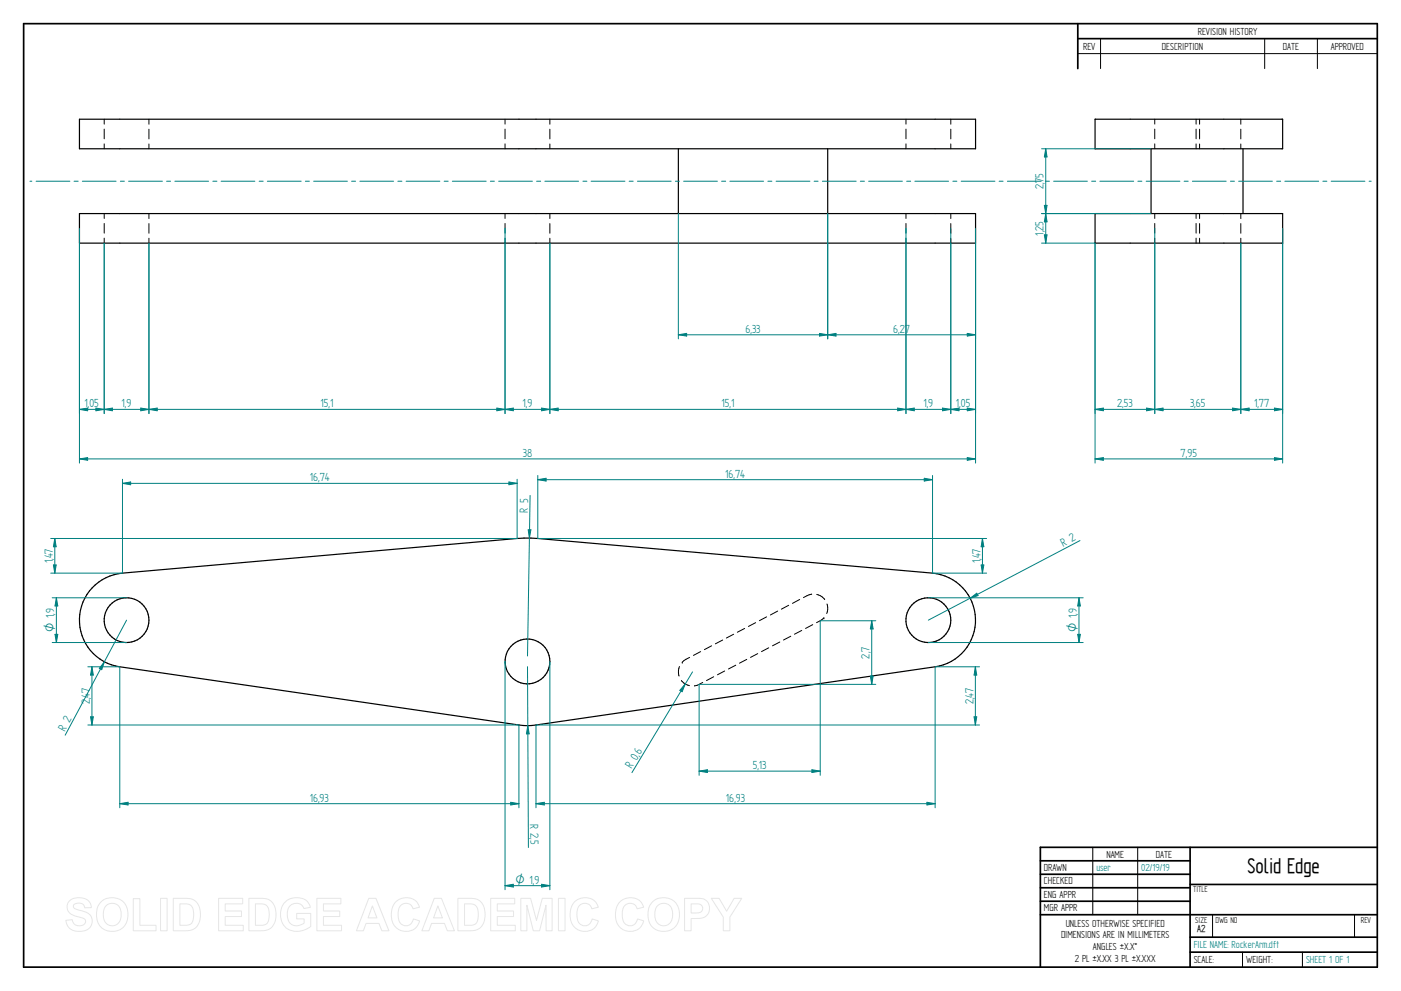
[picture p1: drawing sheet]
<svg xmlns="http://www.w3.org/2000/svg" width="594mm" height="420mm" viewBox="0 0 594 420" stroke-linecap="round" stroke-linejoin="round" font-family="sans-serif">
<g fill="none" stroke="#000" stroke-width=".72">
<path d="M10 10h574v400h-574zM457 10v19.1M457 16.4h127M504.6 359.2v50.8M584 359.2h-142.9v50.8M441.1 365h63.5M441.1 370.7h63.5M441.1 376.4h63.5M504.6 375h79.4M441.1 382.1h63.5M441.1 387.8h142.9M504.6 397.3h79.4"/>
<path d="M504.6 403.7h79.4"/>
</g>
<g fill="none" stroke="#000" stroke-width=".42">
<path d="M466.7 16.4v12.7M536.3 16.4v12.7M558.6 16.4v12.7M457 22.7h127M44.2 50.5v2.1M44.2 54.7v4.1M63.2 50.5v2.2M63.2 54.8v4.1M214.2 50.5v2.1M214.2 54.7v4.1M233.2 50.5v2.2M233.2 54.8v4.1"/>
<path d="M384.2 50.5v2.1M384.2 54.7v4.1M403.2 50.5v2.2M403.2 54.8v4.1M489.7 50.5v2.1M489.7 54.7v4.1M507.2 50.5v2.1M507.2 54.7v4.1M508.7 50.5v2.2M508.7 54.8v4.1M526.2 50.5v2.2M526.2 54.8v4.1"/>
<path d="M44.2 61v2.1M63.2 61v2.1M214.2 61v2.1M233.2 61v2.1M384.2 61v2.1M403.2 61v2.1M489.7 61v2.1M507.2 61v2.1M508.7 61v2.1M526.2 61v2.1M44.2 90.6v2M44.2 94.7v4.1"/>
<path d="M63.2 90.6v2.1M63.2 94.8v4.1M214.2 90.6v2M214.2 94.7v4.1M233.2 90.6v2.1M233.2 94.8v4.1M384.2 90.6v2M384.2 94.7v4.1M403.2 90.6v2.1M403.2 94.8v4.1M489.7 90.6v2M489.7 94.7v4.1"/>
<path d="M507.2 90.6v2M507.2 94.7v4.1M508.7 90.6v2.1M508.7 94.8v4.1M526.2 90.6v2.1M526.2 94.8v4.1M44.2 101v2.1M63.2 101v2.1M214.2 101v2.1M233.2 101v2.1M384.2 101v2.1M403.2 101v2.1"/>
<path d="M489.7 101v2.1M507.2 101v2.1M508.7 101v2.1M526.2 101v2.1M329.8 259.1l-3.1 1.6M334.4 256.6l-3.1 1.7M339.1 254.2l-3.1 1.6M344.2 251.9l-3.5 1.5M346.3 252l1.6 .6 1.8 1.6M350.7 256.1l.3 2.3-.4 1.7M292.4 278.7l-3.1 2.1M297.1 276.3l-3.1 1.6"/>
<path d="M301.7 273.8l-3 1.6M306.4 271.4l-3 1.6M311.1 268.9l-3.1 1.6M315.8 266.4l-3.1 1.7M316.6 279.6l-3 1.6M320.4 264l-3 1.6M321.3 277.1l-3 1.6M325.1 261.5l-3.1 1.6M326 274.7l-3.1 1.6M330.7 272.2l-3.1 1.6M335.3 269.7l-3.1 1.7M340 267.3l-3.1 1.6"/>
<path d="M344.6 264.8l-3 1.6M349.4 262h.1M349.4 262l-3.2 2M288.1 282.6l-.4 1.7 .2 2.3M288.9 288.5l1.8 1.6 1.6 .6M289.3 280.8h.1M298 289.3l-2.4 1.3-1.1 .2M302.6 286.9l-3 1.6M307.3 284.5l-3.1 1.6M312 282l-3.1 1.6M463.4 359.2v28.6M482.4 359.2v28.6"/>
<path d="M514.2 387.9v9.4M574.4 387.9v9.4M526.9 403.7v6.3M552.3 403.7v6.3"/>
</g>
<g fill="none" stroke="#000" stroke-width=".51">
<path d="M33.7 50.5h380v12.6h-380zM464.3 50.5h79.6v12.6h-79.6zM287.6 63.1v27.5M351 63.1v27.5M488.1 63.1v27.5M527.1 63.1v27.5M33.7 90.6h380v12.5h-380zM464.3 90.6h79.6v12.5h-79.6zM39.1 249.2a20.2 20.2 0 0 1 12.8-6.2l170.3-14.9 5.8 .2 167.4 14.7a20 20 0 0 1 18.2 19.4 20 20 0 0 1-17.1 20.3l-169.2 24.7-3.6 .3-3.7-.3-169.2-24.7a20 20 0 0 1-11.7-33.5z"/>
<circle cx="53.7" cy="262.9" r="9.5"/>
<circle cx="393.7" cy="262.9" r="9.5"/>
<circle cx="223.7" cy="280.4" r="9.5"/>
</g>
<g fill="none" stroke="#008080" stroke-width=".42">
<path d="M12.7 76.8h.8M15.3 76.8h14.3M31.4 76.8h1.7M34.9 76.8h14.3M51 76.8h1.7M54.5 76.8h14.4M70.6 76.8h1.7M74.2 76.8h14.3M90.2 76.8h1.8M93.8 76.8h14.3M109.9 76.8h1.7M113.4 76.8h14.3"/>
<path d="M129.5 76.8h1.7M133 76.8h14.3M149.1 76.8h1.7M152.6 76.8h14.3M168.7 76.8h1.7M172.2 76.8h14.3M188.3 76.8h1.7M191.8 76.8h14.4M207.9 76.8h1.7M211.4 76.8h14.4M227.5 76.8h1.8M231 76.8h14.4"/>
<path d="M247.2 76.8h1.7M250.6 76.8h14.4M266.8 76.8h1.7M270.3 76.8h14.3M286.4 76.8h1.7M289.9 76.8h14.3M306 76.8h1.7M309.5 76.8h14.3M325.6 76.8h1.7M329.1 76.8h14.3M345.2 76.8h1.7M348.7 76.8h14.3"/>
<path d="M364.8 76.8h1.8M368.3 76.8h14.3M384.5 76.8h1.7M387.9 76.8h14.3M404.1 76.8h1.7M407.6 76.8h14.3M423.7 76.8h1.7M427.2 76.8h14.3M443.3 76.8h1.7M446.8 76.8h14.3M462.9 76.8h1.7M466.4 76.8h14.3"/>
<path d="M482.5 76.8h1.7M486 76.8h14.3M502.1 76.8h1.7M505.6 76.8h14.3M521.8 76.8h1.6M525.2 76.8h14.3M541.4 76.8h1.6M544.8 76.8h14.4M561 76.8h1.6M564.5 76.8h14.3M580.6 76.8h.8M413.7 96.8v99.5"/>
<path d="M33.7 103.1v93.2M33.7 194.6l3.5-.6v1.2z"/>
</g>
<path d="M33.7 194.6l3.5-.6v1.2z" fill="#008080"/>
<path d="M410.2 194l3.5 .6-3.5 .6z" fill="none" stroke="#008080" stroke-width=".42"/>
<path d="M410.2 194l3.5 .6-3.5 .6z" fill="#008080"/>
<path d="M403.2 103.1v72.2M413.7 103.1v72.2M403.2 173.6l3.4-.6v1.2zM33.7 194.6h380" fill="none" stroke="#008080" stroke-width=".42"/>
<path d="M403.2 173.6l3.4-.6v1.2z" fill="#008080"/>
<path d="M410.2 173l3.5 .6-3.5 .6z" fill="none" stroke="#008080" stroke-width=".42"/>
<path d="M410.2 173l3.5 .6-3.5 .6z" fill="#008080"/>
<path d="M403.2 96.8v78.5M384.2 103.1v72.2M384.2 173.6l3.5-.6v1.2zM403.2 173.6h10.5" fill="none" stroke="#008080" stroke-width=".42"/>
<path d="M384.2 173.6l3.5-.6v1.2z" fill="#008080"/>
<path d="M399.7 173l3.5 .6-3.5 .6z" fill="none" stroke="#008080" stroke-width=".42"/>
<path d="M399.7 173l3.5 .6-3.5 .6z" fill="#008080"/>
<path d="M384.2 96.8v78.5M233.2 103.1v72.2M233.2 173.6l3.5-.6v1.2zM384.2 173.6h19" fill="none" stroke="#008080" stroke-width=".42"/>
<path d="M233.2 173.6l3.5-.6v1.2z" fill="#008080"/>
<path d="M380.7 173l3.5 .6-3.5 .6z" fill="none" stroke="#008080" stroke-width=".42"/>
<path d="M380.7 173l3.5 .6-3.5 .6z" fill="#008080"/>
<path d="M214.2 103.1v72.2M233.2 103.1v72.2M214.2 173.6l3.5-.6v1.2zM233.2 173.6h151" fill="none" stroke="#008080" stroke-width=".42"/>
<path d="M214.2 173.6l3.5-.6v1.2z" fill="#008080"/>
<path d="M229.7 173l3.5 .6-3.5 .6z" fill="none" stroke="#008080" stroke-width=".42"/>
<path d="M229.7 173l3.5 .6-3.5 .6z" fill="#008080"/>
<path d="M214.2 96.8v78.5M63.2 103.1v72.2M63.2 173.6l3.5-.6v1.2zM214.2 173.6h19" fill="none" stroke="#008080" stroke-width=".42"/>
<path d="M63.2 173.6l3.5-.6v1.2z" fill="#008080"/>
<path d="M210.7 173l3.5 .6-3.5 .6z" fill="none" stroke="#008080" stroke-width=".42"/>
<path d="M210.7 173l3.5 .6-3.5 .6z" fill="#008080"/>
<path d="M44.2 103.1v72.2M63.2 103.1v72.2M44.2 173.6l3.5-.6v1.2zM63.2 173.6h151" fill="none" stroke="#008080" stroke-width=".42"/>
<path d="M44.2 173.6l3.5-.6v1.2z" fill="#008080"/>
<path d="M59.7 173l3.5 .6-3.5 .6z" fill="none" stroke="#008080" stroke-width=".42"/>
<path d="M59.7 173l3.5 .6-3.5 .6z" fill="#008080"/>
<path d="M33.7 96.8v78.5M44.2 103.1v72.2M40.7 173l3.5 .6-3.5 .6zM44.2 173.6h19" fill="none" stroke="#008080" stroke-width=".42"/>
<path d="M40.7 173l3.5 .6-3.5 .6z" fill="#008080"/>
<path d="M33.7 173.6l3.5-.6v1.2z" fill="none" stroke="#008080" stroke-width=".42"/>
<path d="M33.7 173.6l3.5-.6v1.2z" fill="#008080"/>
<path d="M351 90.6v53.1M413.7 103.1v40.6M351 141.9l3.5-.5v1.1zM33.7 173.6h10.5" fill="none" stroke="#008080" stroke-width=".42"/>
<path d="M351 141.9l3.5-.5v1.1z" fill="#008080"/>
<path d="M410.2 141.4l3.5 .5-3.5 .6z" fill="none" stroke="#008080" stroke-width=".42"/>
<path d="M410.2 141.4l3.5 .5-3.5 .6z" fill="#008080"/>
<path d="M287.6 90.6v53.1M351 90.6v53.1M287.6 141.9l3.6-.5v1.1zM351 141.9h62.7" fill="none" stroke="#008080" stroke-width=".42"/>
<path d="M287.6 141.9l3.6-.5v1.1z" fill="#008080"/>
<path d="M347.5 141.4l3.5 .5-3.5 .6z" fill="none" stroke="#008080" stroke-width=".42"/>
<path d="M347.5 141.4l3.5 .5-3.5 .6z" fill="#008080"/>
<path d="M441.7 63.1h46.4M443.4 63.1l.6 3.4h-1.2zM441.7 90.6h46.4M287.6 141.9h63.4" fill="none" stroke="#008080" stroke-width=".42"/>
<path d="M443.4 63.1l.6 3.4h-1.2z" fill="#008080"/>
<path d="M442.8 87.1h1.2l-.6 3.5z" fill="none" stroke="#008080" stroke-width=".42"/>
<path d="M442.8 87.1h1.2l-.6 3.5z" fill="#008080"/>
<path d="M443.4 63.1v27.5M441.7 90.6h22.6M443.4 90.6l.6 3.5h-1.2zM441.7 103.1h22.6" fill="none" stroke="#008080" stroke-width=".42"/>
<path d="M443.4 90.6l.6 3.5h-1.2z" fill="#008080"/>
<path d="M442.8 99.6h1.2l-.6 3.5z" fill="none" stroke="#008080" stroke-width=".42"/>
<path d="M442.8 99.6h1.2l-.6 3.5z" fill="#008080"/>
<path d="M443.4 90.6v12.5M543.9 96.8v99.5M464.3 103.1v93.2M464.3 194.6l3.6-.6v1.2z" fill="none" stroke="#008080" stroke-width=".42"/>
<path d="M464.3 194.6l3.6-.6v1.2z" fill="#008080"/>
<path d="M540.4 194l3.5 .6-3.5 .6z" fill="none" stroke="#008080" stroke-width=".42"/>
<path d="M540.4 194l3.5 .6-3.5 .6z" fill="#008080"/>
<path d="M489.7 103.1v72.2M526.2 103.1v72.2M489.7 173.6l3.5-.6v1.2zM464.3 194.6h79.6" fill="none" stroke="#008080" stroke-width=".42"/>
<path d="M489.7 173.6l3.5-.6v1.2z" fill="#008080"/>
<path d="M522.7 173l3.5 .6-3.5 .6z" fill="none" stroke="#008080" stroke-width=".42"/>
<path d="M522.7 173l3.5 .6-3.5 .6z" fill="#008080"/>
<path d="M489.7 96.8v78.5M464.3 103.1v72.2M464.3 173.6l3.6-.6v1.2zM489.7 173.6h36.5" fill="none" stroke="#008080" stroke-width=".42"/>
<path d="M464.3 173.6l3.6-.6v1.2z" fill="#008080"/>
<path d="M486.2 173l3.5 .6-3.5 .6z" fill="none" stroke="#008080" stroke-width=".42"/>
<path d="M486.2 173l3.5 .6-3.5 .6z" fill="#008080"/>
<path d="M526.2 103.1v72.2M543.9 103.1v72.2M464.3 173.6h25.4M526.2 173.6l3.5-.6v1.2z" fill="none" stroke="#008080" stroke-width=".42"/>
<path d="M526.2 173.6l3.5-.6v1.2z" fill="#008080"/>
<path d="M540.4 173l3.5 .6-3.5 .6z" fill="none" stroke="#008080" stroke-width=".42"/>
<path d="M540.4 173l3.5 .6-3.5 .6z" fill="#008080"/>
<path d="M526.2 173.6h17.7M393.7 253.4h65.6M393.7 272.4h65.6M457 268.9h1.1l-.6 3.5z" fill="none" stroke="#008080" stroke-width=".42"/>
<path d="M457 268.9h1.1l-.6 3.5z" fill="#008080"/>
<path d="M457.5 253.4l.6 3.5h-1.1z" fill="none" stroke="#008080" stroke-width=".42"/>
<path d="M457.5 253.4l.6 3.5h-1.1z" fill="#008080"/>
<path d="M458 229.2l-64.3 33.7M411.4 253.7l2.8-2.2 .5 1zM457.5 253.4v19" fill="none" stroke="#008080" stroke-width=".42"/>
<path d="M411.4 253.7l2.8-2.2 .5 1z" fill="#008080"/>
<path d="M228 228.3h190.4M416 239.5h1.2l-.6 3.5zM395.4 243h23" fill="none" stroke="#008080" stroke-width=".42"/>
<path d="M416 239.5h1.2l-.6 3.5z" fill="#008080"/>
<path d="M416.6 228.3l.6 3.5h-1.2z" fill="none" stroke="#008080" stroke-width=".42"/>
<path d="M416.6 228.3l.6 3.5h-1.2z" fill="#008080"/>
<path d="M228 201.6v26.7M391.9 202.8l3.5 .6-3.5 .6zM395.4 201.6v41.4M416.6 228.3v14.7" fill="none" stroke="#008080" stroke-width=".42"/>
<path d="M391.9 202.8l3.5 .6-3.5 .6z" fill="#008080"/>
<path d="M228 203.4l3.6-.6v1.2z" fill="none" stroke="#008080" stroke-width=".42"/>
<path d="M228 203.4l3.6-.6v1.2z" fill="#008080"/>
<path d="M51.9 203.2v39.8M215.8 204.3l3.5 .6-3.5 .6zM219.3 203.2v25.1M228 203.4h167.4" fill="none" stroke="#008080" stroke-width=".42"/>
<path d="M215.8 204.3l3.5 .6-3.5 .6z" fill="#008080"/>
<path d="M51.9 204.9l3.5-.6v1.2z" fill="none" stroke="#008080" stroke-width=".42"/>
<path d="M51.9 204.9l3.5-.6v1.2z" fill="#008080"/>
<path d="M51.9 204.9h167.4M224.8 210.1l-1.1 68M224 224.6h1.1l-.6 3.5z" fill="none" stroke="#008080" stroke-width=".42"/>
<path d="M224 224.6h1.1l-.6 3.5z" fill="#008080"/>
<path d="M21.5 228.3h197.8M23.2 228.3l.6 3.5h-1.2zM21.5 243h30.4" fill="none" stroke="#008080" stroke-width=".42"/>
<path d="M23.2 228.3l.6 3.5h-1.2z" fill="#008080"/>
<path d="M22.6 239.5h1.2l-.6 3.5z" fill="none" stroke="#008080" stroke-width=".42"/>
<path d="M22.6 239.5h1.2l-.6 3.5z" fill="#008080"/>
<path d="M23.2 228.3v14.7M50.8 282.7v59.8M220 307.4v35.1M50.8 340.7l3.5-.6v1.2z" fill="none" stroke="#008080" stroke-width=".42"/>
<path d="M50.8 340.7l3.5-.6v1.2z" fill="#008080"/>
<path d="M216.6 340.1l3.4 .6-3.4 .6z" fill="none" stroke="#008080" stroke-width=".42"/>
<path d="M216.6 340.1l3.4 .6-3.4 .6z" fill="#008080"/>
<path d="M396.5 282.7v59.8M227.3 307.4v35.1M50.8 340.7h169.2M227.3 340.7l3.5-.6v1.2z" fill="none" stroke="#008080" stroke-width=".42"/>
<path d="M227.3 340.7l3.5-.6v1.2z" fill="#008080"/>
<path d="M393.1 340.1l3.4 .6-3.4 .6z" fill="none" stroke="#008080" stroke-width=".42"/>
<path d="M393.1 340.1l3.4 .6-3.4 .6z" fill="#008080"/>
<path d="M223.7 282.7l.4 76.6M223.8 307.7l.6 3.4h-1.2zM227.3 340.7h169.2" fill="none" stroke="#008080" stroke-width=".42"/>
<path d="M223.8 307.7l.6 3.4h-1.2z" fill="#008080"/>
<path d="M53.7 262.9l-26.1 48.8M44.3 280.6l-1.2 3.3-1-.5z" fill="none" stroke="#008080" stroke-width=".42"/>
<path d="M44.3 280.6l-1.2 3.3-1-.5z" fill="#008080"/>
<path d="M22.1 253.4h31.6M23.9 253.4l.6 3.5h-1.2zM22.1 272.4h31.6" fill="none" stroke="#008080" stroke-width=".42"/>
<path d="M23.9 253.4l.6 3.5h-1.2z" fill="#008080"/>
<path d="M23.3 268.9h1.2l-.6 3.5z" fill="none" stroke="#008080" stroke-width=".42"/>
<path d="M23.3 268.9h1.2l-.6 3.5z" fill="#008080"/>
<path d="M23.9 253.4v19M214.2 280.4v96.8M233.2 280.4v96.8M214.2 375.5l3.5-.6v1.2z" fill="none" stroke="#008080" stroke-width=".42"/>
<path d="M214.2 375.5l3.5-.6v1.2z" fill="#008080"/>
<path d="M229.7 374.9l3.5 .6-3.5 .6z" fill="none" stroke="#008080" stroke-width=".42"/>
<path d="M229.7 374.9l3.5 .6-3.5 .6z" fill="#008080"/>
<path d="M290.6 290l-1.3 3.3-1-.6zM293.7 284.9l-25.7 42.7M214.2 375.5h19" fill="none" stroke="#008080" stroke-width=".42"/>
<path d="M290.6 290l-1.3 3.3-1-.6z" fill="#008080"/>
<path d="M347.8 263.2v65.5M296.5 290.2v38.5M296.5 326.9l3.5-.6v1.2z" fill="none" stroke="#008080" stroke-width=".42"/>
<path d="M296.5 326.9l3.5-.6v1.2z" fill="#008080"/>
<path d="M344.3 326.3l3.5 .6-3.5 .6z" fill="none" stroke="#008080" stroke-width=".42"/>
<path d="M344.3 326.3l3.5 .6-3.5 .6z" fill="#008080"/>
<path d="M347.8 263.2h23.6M296.5 290.2h74.9M369.1 286.7h1.1l-.6 3.5zM296.5 326.9h51.3" fill="none" stroke="#008080" stroke-width=".42"/>
<path d="M369.1 286.7h1.1l-.6 3.5z" fill="#008080"/>
<path d="M369.6 263.2l.6 3.5h-1.1z" fill="none" stroke="#008080" stroke-width=".42"/>
<path d="M369.6 263.2l.6 3.5h-1.1z" fill="#008080"/>
<path d="M369.6 263.2v27M37.2 282.7h13.6M39 282.7l.6 3.5h-1.2zM37.2 307.4h182.8" fill="none" stroke="#008080" stroke-width=".42"/>
<path d="M39 282.7l.6 3.5h-1.2z" fill="#008080"/>
<path d="M38.4 303.9h1.2l-.6 3.5z" fill="none" stroke="#008080" stroke-width=".42"/>
<path d="M38.4 303.9h1.2l-.6 3.5z" fill="#008080"/>
<path d="M39 282.7v24.7M396.5 282.7h18.9M227.3 307.4h188.1M413 303.9h1.2l-.6 3.5z" fill="none" stroke="#008080" stroke-width=".42"/>
<path d="M413 303.9h1.2l-.6 3.5z" fill="#008080"/>
<path d="M413.6 282.7l.6 3.5h-1.2z" fill="none" stroke="#008080" stroke-width=".42"/>
<path d="M413.6 282.7l.6 3.5h-1.2z" fill="#008080"/>
<path d="M413.6 282.7v24.7" fill="none" stroke="#008080" stroke-width=".42"/>
<g fill="none" stroke="#e6e6e6" stroke-width=".42">
<path d="M29.6 381.8a6.5 6.5 0 0 1 8.5 .8l.6 2.2-2.8 .1a2.7 2.7 0 0 0-2.1-2 2.7 2.7 0 0 0-2.7 1.1 1.87 1.87 0 0 0 2.2 1.8l1.4 .4a4.4 4.4 0 0 1 4 6.2 6.4 6.4 0 0 1-9.1 1.3l-1.2-1.8-.5-1.7 2.7-.3a2.94 2.94 0 0 0 2.6 2.6 2.94 2.94 0 0 0 3.1-1.9 2.67 2.67 0 0 0-2.9-1.8 4.9 4.9 0 0 1-5-4.3l.4-1.6zM42.8 382.4a6.9 6.9 0 0 1 8.3-.8 6.9 6.9 0 0 1 3 7.7 6.7 6.7 0 0 1-8 5.5 6.7 6.7 0 0 1-5.1-8.3 6.1 6.1 0 0 1 1.8-4.1zM44.8 384.2a3.9 3.9 0 0 1 4.6-.8 3.9 3.9 0 0 1 2 4.3 3.8 3.8 0 0 1-1.9 4.3 3.8 3.8 0 0 1-4.6-.7 6.6 6.6 0 0 1-.1-7.1zM56.5 381h2.8v11.3h6.9v2.3h-9.7zM68.1 380.9h2.8v13.7h-2.8zM73.5 380.9h5a5.9 5.9 0 0 1 6.5 7 5.9 5.9 0 0 1-6.3 6.7h-5.2zM76.3 383.2h1.8a3.4 3.4 0 0 1 4 3.9v1.2a3.2 3.2 0 0 1-3.8 4h-2zM92.7 380.9h10.2v2.3h-7.4v3h6.9v2.4h-6.9v3.7h7.7v2.3h-10.5zM105.5 380.9h5.1a5.9 5.9 0 0 1 6.4 7 5.9 5.9 0 0 1-6.3 6.7h-5.2zM108.3 383.2h1.9a3.4 3.4 0 0 1 4 3.9v1.2a3.2 3.2 0 0 1-3.8 4h-2.1zM120.9 382.4a7.3 7.3 0 0 1 9.7 .1l1 2.2-2.7 .5a3.7 3.7 0 0 0-4.6-2 3.7 3.7 0 0 0-2.5 4.4 4.2 4.2 0 0 0 2.2 4.5 4.2 4.2 0 0 0 5-.8v-1.7h-3.2v-2.3h6v5.4a8.1 8.1 0 0 1-11.8-.8 8.3 8.3 0 0 1 .9-9.5zM134.4 380.9h10.2v2.3h-7.4v3h6.9v2.4h-6.9v3.7h7.6v2.3h-10.4z"/>
<path d="M156.4 380.9h3l5.5 13.7h-3l-1.2-3.1h-5.5l-1.1 3.1h-3zM157.9 384.1l1.9 5.1h-3.7zM167.7 382.5a6 6 0 0 1 10.2 2.1l-2.8 .7a3.2 3.2 0 0 0-3.9-2.2 3.2 3.2 0 0 0-2.4 3.8 4.6 4.6 0 0 0 2.5 5.5 3.2 3.2 0 0 0 4-2.8l2.6 .8a6.1 6.1 0 0 1-7.2 4.3 6.1 6.1 0 0 1-4.8-6.8 7.7 7.7 0 0 1 1.8-5.4zM184.1 380.9h3.1l5.5 13.7h-3l-1.2-3.1h-5.5l-1.1 3.1h-3zM185.7 384.1l1.9 5.1h-3.8zM194.2 380.9h5a5.9 5.9 0 0 1 6.5 7 5.9 5.9 0 0 1-6.3 6.7h-5.2zM197 383.2h1.8a3.4 3.4 0 0 1 4 3.9v1.2a3.2 3.2 0 0 1-3.8 4h-2zM208.1 380.9h10.2v2.3h-7.4v3h6.9v2.4h-6.9v3.7h7.6v2.3h-10.4zM220.8 380.9h4.2l2.5 9.3 2.4-9.3h4.2v13.7h-2.5l-.1-10.8-2.7 10.8h-2.7l-2.7-10.8v10.8h-2.6zM236.8 380.9h2.8v13.7h-2.8zM243.5 382.5a6 6 0 0 1 10.2 2.1l-2.8 .7a3.2 3.2 0 0 0-3.8-2.2 3.2 3.2 0 0 0-2.4 3.8 4.6 4.6 0 0 0 2.4 5.5 3.2 3.2 0 0 0 4-2.8l2.6 .8a6.1 6.1 0 0 1-7.2 4.3 6.1 6.1 0 0 1-4.7-6.8 7.7 7.7 0 0 1 1.7-5.4zM262.7 382.5a6 6 0 0 1 10.2 2.1l-2.7 .7a3.2 3.2 0 0 0-3.9-2.2 3.2 3.2 0 0 0-2.4 3.8 4.6 4.6 0 0 0 2.4 5.5 3.2 3.2 0 0 0 4-2.8l2.7 .8a6.1 6.1 0 0 1-7.2 4.3 6.1 6.1 0 0 1-4.8-6.8 7.7 7.7 0 0 1 1.7-5.4z"/>
<path d="M276.7 382.4a6.9 6.9 0 0 1 8.3-.8 6.9 6.9 0 0 1 3 7.7 6.7 6.7 0 0 1-8.1 5.5 6.7 6.7 0 0 1-5.1-8.3 6.1 6.1 0 0 1 1.9-4.1zM278.7 384.2a3.9 3.9 0 0 1 4.6-.8 3.9 3.9 0 0 1 1.9 4.3 3.8 3.8 0 0 1-1.8 4.3 3.8 3.8 0 0 1-4.7-.7 6.6 6.6 0 0 1 0-7.1zM290.3 380.9h5.2a4.4 4.4 0 0 1 5.4 4.3 4.4 4.4 0 0 1-5.4 4.2h-2.4v5.2h-2.8zM293.1 383.2h1.8a2.1 2.1 0 0 1 2.6 .6 2.1 2.1 0 0 1 0 2.6 3.4 3.4 0 0 1-2.9 .7h-1.5zM301.6 380.9h3.3l3.2 5.4 3.2-5.4h3.2l-5 7.9v5.8h-2.8v-5.8z"/>
</g>
<text font-size="10.1" x="529" y="370.2">Solid Edge</text>
<g font-size="5.6" fill="#008080">
<text x="442.5" y="80.3" transform="rotate(-90 442.5 80.3)">2,75</text>
<text x="442.5" y="99.9" transform="rotate(-90 442.5 99.9)">1,25</text>
<text x="316.1" y="141.1">6,33</text>
<text x="378.7" y="141.1">6,27</text>
<text x="35.8" y="172.7">1,05</text>
<text x="51.6" y="172.7">1,9</text>
<text x="135.9" y="172.7">15,1</text>
<text x="221.6" y="172.7">1,9</text>
<text x="305.9" y="172.7">15,1</text>
<text x="391.5" y="172.7">1,9</text>
<text x="405.3" y="172.7">1,05</text>
<text x="473.7" y="172.7">2,53</text>
<text x="504.6" y="172.7">3,65</text>
<text x="531.8" y="172.7">1,77</text>
<text x="221.7" y="193.7">38</text>
<text x="500.6" y="193.7">7,95</text>
<text x="307.5" y="202.5">16,74</text>
<text x="131.4" y="204">16,74</text>
<text x="223.8" y="217.4" transform="rotate(-89 223.8 217.4)">R 5</text>
<text x="450.9" y="231.9" transform="rotate(-28 450.9 231.9)">R 2</text>
<text x="22.4" y="238.8" transform="rotate(-90 22.4 238.8)">1,47</text>
<text x="415.7" y="238.8" transform="rotate(-90 415.7 238.8)">1,47</text>
<text x="368.8" y="279.2" transform="rotate(-90 368.8 279.2)">2,7</text>
<text x="38.1" y="298.6" transform="rotate(-90 38.1 298.6)">2,47</text>
<text x="412.7" y="298.6" transform="rotate(-90 412.7 298.6)">2,47</text>
<text x="27.5" y="310.2" transform="rotate(-62 27.5 310.2)">R 2</text>
<text x="271.4" y="320.2" transform="rotate(-59 271.4 320.2)">6</text>
<text x="267.8" y="326.1" transform="rotate(-59 267.8 326.1)">R 0,</text>
<text x="319.2" y="326.1">5,13</text>
<text x="131.3" y="339.9">16,93</text>
<text x="307.8" y="339.9">16,93</text>
<text x="224.9" y="349.2" transform="rotate(90 224.9 349.2)">R 2,5</text>
</g>
<g font-size="5.4" fill="#008080">
<text x="23" y="268.1" transform="rotate(-90 23 268.1)">O 1,9</text>
<text x="456.7" y="268.1" transform="rotate(-90 456.7 268.1)">O 1,9</text>
<text x="218.6" y="374.6">O 1,9</text>
</g>
<g font-size="4.9">
<text x="507.9" y="14.7">REVISION HISTORY</text>
<text x="459.3" y="21">REV</text>
<text x="492.7" y="21">DESCRIPTION</text>
<text x="544" y="21">DATE</text>
<text x="564.3" y="21">APPROVED</text>
<text x="469.1" y="363.6">NAME</text>
<text x="490.1" y="363.6">DATE</text>
<text x="442.7" y="369.3">DRAWN</text>
<text x="442.7" y="375">CHECKED</text>
<text x="442.7" y="380.7">ENG APPR</text>
<text x="442.7" y="386.4">MGR APPR</text>
<text x="451.9" y="392.9">UNLESS OTHERWISE SPECIFIED</text>
<text x="449.9" y="397.9">DIMENSIONS ARE IN MILLIMETERS</text>
<text x="455.7" y="407.8">2 PL ±X.XX 3 PL ±X.XXX</text>
<text x="463.5" y="402.9">ANGLES ±X.X°</text>
<text x="506.2" y="408.3">SCALE:</text>
<text x="528.4" y="408.3">WEIGHT:</text>
</g>
<g font-size="4.9" fill="#008080">
<text x="464.9" y="369.3">user</text>
<text x="483.9" y="369.3">02/19/19</text>
<text x="506.2" y="402">FILE NAME: RockerArm.dft</text>
<text x="553.8" y="408.4">SHEET 1 OF 1</text>
</g>
<text font-size="4.8" x="507.7" y="395.3">A2</text>
<g font-size="4.1">
<text x="505.9" y="378.3">TITLE</text>
<text x="506.9" y="391.1">SIZE</text>
<text x="515.4" y="391.1">DWG NO</text>
<text x="577" y="391.1">REV</text>
</g>
</svg>
